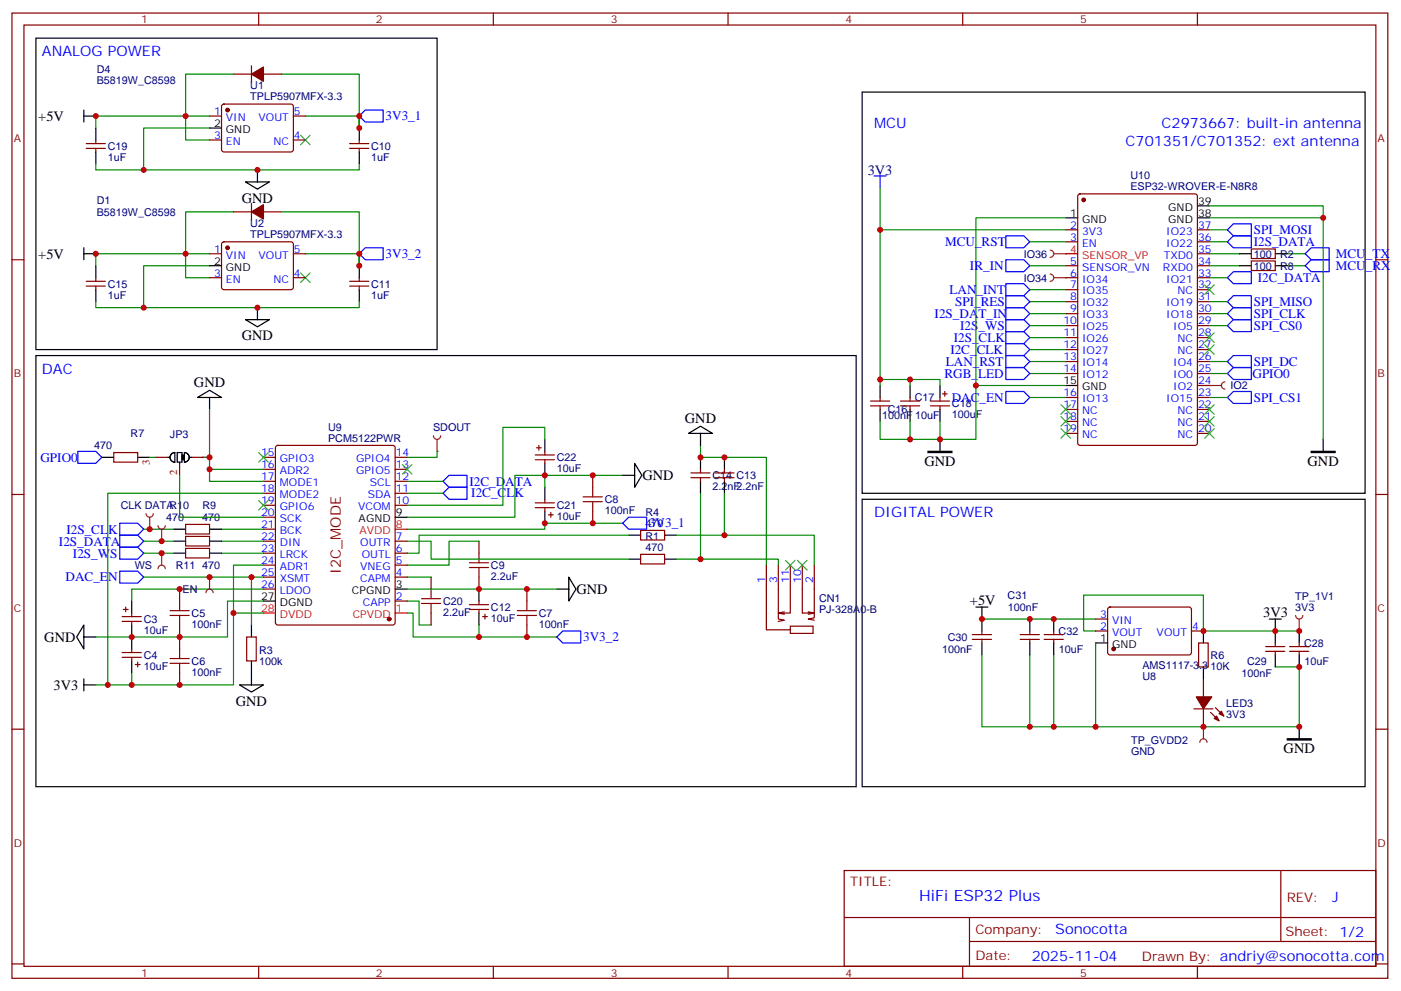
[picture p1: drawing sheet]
<svg xmlns="http://www.w3.org/2000/svg" width="413mm" height="292mm" viewBox="0 0 413 292" stroke-linecap="round" stroke-linejoin="round" font-family="sans-serif">
<g fill="none" stroke="#870000" stroke-width=".35">
<path d="M3.5 3.8h405.4v284.4h-405.4zM7.1 7.4h398.2v277.3h-398.2zM74.1 19.4v4.9M76.2 3.8v3.6M145.3 3.8v3.6M214.5 3.8v3.6M283.6 3.8v3.6M352.8 3.8v3.6M68.8 21.8h5.3M77.6 21.8h5.3M25.4 43.7h5.6M25.4 42.3h5.6"/>
<path d="M28.2 41.2v1.1M28.2 43.7v1.1M74.1 59.9v5M103 43.7h5.7M103 42.3h5.7M105.8 41.2v1.1M105.8 43.7v1.1M3.5 76.5h3.6M68.8 62.4h5.3M77.6 62.4h5.3M405.3 76.5h3.6M25.4 84.3h5.6"/>
<path d="M25.4 82.9h5.6M28.2 81.8v1.1M28.2 84.3v1M103 84.3h5.7M103 82.9h5.7M105.8 81.8v1.1M105.8 84.3v1M203.6 139.3h5.6M206.4 138.3v1M210.6 139.3h5.7M213.4 138.3v1M3.5 145.7h3.6"/>
<path d="M54.7 154.5h7v2.8h-7zM54.7 158h7v2.8h-7zM141.1 159.4v3.5M157.7 149.5h5.6M157.7 148.1h5.6M160.5 147.1v1M160.5 149.5v1.1M161.6 151.7h1.4M162.3 151v1.4M174.6 140v3.5M174.6 150.6v3.5M188.7 156.2h7.1v2.9h-7.1z"/>
<path d="M203.6 140.7h5.6M206.4 140.7v1.1M210.6 140.7h5.7M213.4 140.7v1.1M405.3 145.7h3.6M36.3 179.5h1.4M37 178.8v1.4M52.9 173.5v3.6M54.7 161.5h7v2.9h-7zM127 170v3.5M138.3 179.5h5.6M138.3 178.1h5.6"/>
<path d="M141.1 170v3.5M141.1 177.1v1M141.1 179.5v1.1M155.2 173.5v3.6M188.7 163.3h7.1v2.8h-7.1zM326.6 179l.4-.2 23.6 .1 .4 .6-.1 13-.6 .4h-23.5l-.5-.7v-12.7zM36 193.6h5.6M36 192.2h5.6M36 181.6h5.6M36 183.1h5.6M38.8 180.6v1M38.8 183.1v1"/>
<path d="M38.8 191.2v1M38.8 193.6v1.1M39.9 195.8h1.4M40.6 195.1v1.4M52.9 184.1v7.1M52.9 198.2v3.6M127 180.6v3.5M142.2 181.6h1.4M142.9 180.9v1.5M155.2 184.1v3.5M286.5 188.3h5.6M286.5 186.9h5.6"/>
<path d="M289.3 185.9v1M289.3 188.3v1.1M300.6 188.3h5.6M300.6 186.9h5.6M303.4 185.9v1M303.4 188.3v1.1M307.6 188.3h5.7M307.6 186.9h5.7M310.4 185.9v1M310.4 188.3v1.1M322.8 185.9h3.5M322.8 182.4h3.5"/>
<path d="M351 185.9h3.5M353.1 189.4h2.9v7.1h-2.9zM354.5 200v5.3M372.9 191.9h5.6M372.9 190.5h5.6M375.7 189.4v1.1M375.7 191.9v1M379.9 191.9h5.7M379.9 190.5h5.7M382.8 189.4v1.1M382.8 191.9v1M3.5 214.8h3.6"/>
<path d="M351.7 208.8h5.7M354.5 208.8v5.3M356.7 209.9l2.4 2.4M358.1 208.5l2.4 2.4M405.3 214.8h3.6M248.7 256.4h156.6v28.3h-156.6zM377.3 256.5v20.8M248.7 270.3h156.5M285.6 277.3h119.6M285.6 270.3v14.1M3.5 284h3.6M76.2 284.7v3.5"/>
<path d="M145.3 284.7v3.5M214.5 284.7v3.5M283.6 284.7v3.5M352.8 284.7v3.5M405.3 284h3.6"/>
</g>
<g fill="none" stroke="#a10000" stroke-width=".35">
<path d="M171.8 147.8h5.6M171.8 146.4h5.6M174.6 143.5v2.9M174.6 147.8v2.8M50.1 179.9h5.6M52.9 177.1v2.8M124.2 176.4h5.6M124.2 177.8h5.6M127 173.5v2.9M127 177.8v2.8M138.3 165.8h5.6M138.3 167.2h5.6"/>
<path d="M141.1 162.9v2.9M141.1 167.2v2.8M152.4 179.9h5.6M155.2 177.1v2.8M50.1 181.3h5.6M50.1 195.4h5.6M50.1 194h5.6M52.9 181.3v2.8M52.9 191.2v2.8M52.9 195.4v2.8M152.4 181.3h5.6M155.2 181.3v2.8"/>
</g>
<g fill="none" stroke="#008700" stroke-width=".35">
<path d="M61.7 37.7h-19.4v12.4M61.7 34.2h-33.5v3.5M68.8 21.8h-14.1v19.4h7M82.9 21.8h22.9v15.9M90 34.2h15.8v3.5M105.8 34.2v3.5M28.2 48.3v1.8h77.6v-1.8M61.7 78.3h-19.4v12.3M61.7 74.8h-33.5v3.5M68.8 62.4h-14.1v19.4h7M82.9 62.4h22.9v15.9M90 74.8h15.8v3.5"/>
<path d="M105.8 74.8v3.5M28.2 88.9v1.7h77.6v-1.7M206.4 131.2v3.5h19.4v31.8M42.3 155.9h8.9M42.3 159.4h8.9M65.3 155.9h12.3M65.3 159.4h12.3M119.9 159.4h7.1v5.3h58.2M141.1 159.4h-8.8v7.1h-12.4M183.4 140h-31.7v12.4h-31.8M183.4 154.1h-22.9v1.8h-40.6M185.2 157.7h-61.7v5.2h-3.6"/>
<path d="M206.4 145.3v19.4h-7.1M213.4 157.7h26.5v8.8M213.4 145.3v12.4h-14.1M42.3 162.9h8.9M65.3 162.9h12.3M77.6 177.1h-10.6v10.5h-38.8M77.6 173.5h-38.8v3.6M119.9 177.1h3.6v7h3.5M119.9 173.5h44.1M119.9 170h7.1M206.4 164.7h22.9v1.8M38.8 198.2v3.6"/>
<path d="M77.6 180.6h-8.8v21.2h-40.6M119.9 180.6h1.8v7h42.3M141.1 184.1v3.5M289.3 192.9v21.2h93.5v-17.6h-7.1M289.3 182.4h33.5M303.4 192.9v21.2M310.4 192.9v21.2M322.8 185.9h-3.5v-10.6h35.2v10.6M322.8 189.4v24.7M375.7 185.9h7.1"/>
</g>
<g fill="none" stroke="#000" stroke-width=".35">
<path d="M10.6 11.3h118.2v91.7h-118.2zM24.7 32.4v3.5M24.7 34.2h3.5M28.2 37.7v3.5M105.8 37.7v3.5M28.2 44.8v3.5M72.3 53.6h7.1l-3.6 2.1zM75.8 50.1v3.5M105.8 44.8v3.5M24.7 74.8h3.5M24.7 73v3.5M28.2 78.3v3.5"/>
<path d="M105.8 78.3v3.5M28.2 85.3v3.6M72.3 94.2h7.1l-3.6 2.1zM75.8 90.6v3.6M105.8 85.3v3.6M10.6 104.7h241.6v127h-241.6zM187 136.5l2.1 3.5-2.1 3.5zM202.8 127.7l3.6-2.1 3.5 2.1zM206.4 127.7v3.5M206.4 134.7v3.6M213.4 134.7v3.6M51.2 155.9h3.5"/>
<path d="M51.2 159.4h3.5M61.7 155.9h3.6M61.7 159.4h3.6M160.5 143.5v3.6M160.5 150.6v3.5M183.4 140h3.6M185.2 157.7h3.5M195.8 157.7h3.5M206.4 141.8v3.5M213.4 141.8v3.5M254 147.1h148.2v84.6h-148.2zM38.8 177.1v3.5"/>
<path d="M51.2 162.9h3.5M61.7 162.9h3.6M141.1 173.5v3.6M164 173.5h3.6M167.6 170l2.1 3.5-2.1 3.6zM185.2 164.7h3.5M195.8 164.7h3.5M287.5 178.8h3.5M289.3 178.8v7.1M24.7 184.1v7.1l-2.1-3.6zM24.7 200v3.5M24.7 187.6h3.5"/>
<path d="M38.8 184.1v7.1M38.8 194.7v3.5M141.1 180.6v3.5M289.3 189.4v3.5M303.4 182.4v3.5M303.4 189.4v3.5M310.4 182.4v3.5M310.4 189.4v3.5M322.8 189.4h3.5M354.5 185.9v3.5M354.5 196.5v3.5M373.9 182.4h3.6"/>
<path d="M375.7 182.4v7M375.7 192.9v3.6M382.8 185.9v3.5M382.8 192.9v3.6M24.7 201.8h3.5M382.8 214.1v3.5"/>
</g>
<path d="M88.5 39.8l2.9 2.9M91.4 39.8l-2.9 2.9M88.5 80.4l2.9 2.8M91.4 80.4l-2.9 2.8" fill="none" stroke="#3c3" stroke-width=".35"/>
<g fill="#870000" stroke="#870000" stroke-width=".35">
<path d="M74.1 62.4l3.5-2.1v4.2z"/>
<path d="M74.1 21.8l3.5-2.1v4.3z"/>
<path d="M357.7 211.6l.7-.7 .7 1.4z"/>
<path d="M359.1 210.2l.7-.7 .7 1.4z"/>
<path d="M352.4 205.3h4.6l-2.5 3.5z"/>
<circle cx="328.1" cy="191.2" r=".53"/>
</g>
<path d="M105.8 34.2l1.8-1.8h5.3v3.5h-5.3zM105.8 74.8l1.8-1.8h5.3v3.5h-5.3zM35.3 154.1h5.3l1.7 1.8-1.7 1.8h-5.3zM35.3 157.7h5.3l1.7 1.7-1.7 1.8h-5.3zM183.4 154.1l1.8-1.7h5.3v3.5h-5.3zM35.3 161.2h5.3l1.7 1.7-1.7 1.8h-5.3zM164 187.6l1.8-1.7h5.3v3.5h-5.3z" fill="none" stroke="#00f" stroke-width=".35"/>
<path d="M379.2 217.6h7.1v.4h-7.1z" fill="#000" stroke="#000" stroke-width=".35"/>
<path d="M381.7 181.3a1.06 1.06 0 0 0 1.1 1.1 1.06 1.06 0 0 0 1-1.1M382.8 182.4v3.5" fill="none" stroke="#8c2424" stroke-width=".35"/>
<circle cx="382.8" cy="185.9" r=".18" fill="#8c2424"/>
<path d="M354.5 185.9h21.2" fill="none" stroke="#008700" stroke-width=".35"/>
<path d="M353.5 218.7a1.06 1.06 0 0 1 1-1.1 1.06 1.06 0 0 1 1.1 1.1M354.5 214.1v3.5" fill="none" stroke="#8c2424" stroke-width=".35"/>
<circle cx="354.5" cy="214.1" r=".18" fill="#8c2424"/>
<g fill="none" stroke="#870000" stroke-width=".35">
<path d="M61.7 34.2h3.6M65.5 30.9l.5-.2h20l.4 .7v12.9l-.7 .5-20-.1-.4-.6v-12.7zM86.4 34.2h3.6M61.7 41.2h3.6M86.4 41.2h3.6M317.7 57.3l.5-.2h33.9l.6 .4 .1 73-.5 .6-34.1 .1-.6-.5-.1-72.9zM61.7 74.8h3.6M65.5 71.4l.5-.2 20 .1 .4 .6v13l-.7 .4h-20l-.4-.7v-12.7zM86.4 74.8h3.6M314 67.7h3.5M314 71.2h3.5M314 78.3h3.5"/>
<path d="M352.8 74.8h3.5M352.8 67.7h3.5M352.8 71.2h3.5M352.8 78.3h3.5M61.7 81.8h3.6M86.4 81.8h3.6M314 81.8h3.5M314 85.3h3.5M314 88.9h3.5M314 92.4h3.5M314 95.9h3.5M314 99.4h3.5"/>
<path d="M352.8 81.8h3.5M352.8 85.3h3.5M352.8 88.9h3.5M352.8 92.4h3.5M352.8 95.9h3.5M352.8 99.4h3.5M256.5 119.6h5.6M256.5 118.1h5.6M259.3 117.1v1M259.3 119.6v1M265.3 119.6h5.6M265.3 118.1h5.6"/>
<path d="M268.1 117.1v1M268.1 119.6v1M274.1 119.6h5.7M274.1 118.1h5.7M276.9 117.1v1M276.9 119.6v1M277.6 116h1.4M278.3 115.3v1.4M314 103h3.5M314 106.5h3.5M314 110h3.5M314 117.1h3.5"/>
<path d="M352.8 103h3.5M352.8 106.5h3.5M352.8 110h3.5M352.8 113.6h3.5M352.8 117.1h3.5M33.5 133.3h7.1v2.8h-7.1zM77.6 138.3h3.5M77.6 134.7h3.5M81.4 131.4l.4-.2h33.9l.7 .4v51.8l-.4 .7h-34.2l-.6-.4-.1-51.8zM116.4 138.3h3.5M116.4 134.7h3.5M157.7 134h5.6"/>
<path d="M157.7 135.4h5.6M158 131.9h1.5M158.7 131.2v1.4M160.5 133v1M160.5 135.4v1.1M314 120.6h3.5M314 124.1h3.5M314 127.7h3.5M352.8 120.6h3.5M352.8 124.1h3.5M352.8 127.7h3.5M77.6 159.4h3.5"/>
<path d="M77.6 148.8h3.5M77.6 145.3h3.5M77.6 141.8h3.5M77.6 152.4h3.5M77.6 155.9h3.5M116.4 159.4h3.5M116.4 148.8h3.5M116.4 145.3h3.5M116.4 141.8h3.5M77.6 170h3.5M77.6 166.5h3.5M77.6 162.9h3.5"/>
<path d="M77.6 173.5h3.5M116.4 177.1h3.5M116.4 170h3.5M116.4 166.5h3.5M116.4 162.9h3.5M225.8 166.5v19h7M229.3 166.5v15.9l1.8 .3-1.8 .4M232.8 166.5v14.1h-3.5l1.8 .3M236.4 166.5v14.1h3.5l-1.8-.4M239.9 166.5v15.5l-1.8 .4 1.8 .3M72.7 187.6h2.8v7.1h-2.8zM231.1 180.2l-1.8 .4"/>
<path d="M232.8 184.5h6.7v2.1h-6.7zM239.9 180.6l-1.8 .3"/>
</g>
<path d="M76.2 133.3l2.8 2.8M79 133.3l-2.8 2.8M118.5 136.8l2.9 2.9M121.4 136.8l-2.9 2.9M76.2 147.4l2.8 2.8M79 147.4l-2.8 2.8M231.4 165.1l2.8 2.8M234.2 165.1l-2.8 2.8M234.9 165.1l2.9 2.8M237.8 165.1l-2.9 2.8" fill="none" stroke="#3c3" stroke-width=".35"/>
<g fill="#870000" stroke="#870000" stroke-width=".35">
<circle cx="67" cy="32.4" r=".53"/>
<circle cx="67" cy="73" r=".53"/>
<circle cx="114.7" cy="182.4" r=".53"/>
<circle cx="319.3" cy="58.9" r=".53"/>
</g>
<g fill="none" stroke="#000" stroke-width=".35">
<path d="M61.7 37.7h3.6M254 27.1h148.2v118.2h-148.2zM61.7 78.3h3.6M314 64.2h3.5M352.8 64.2h3.5M352.8 60.6h3.5M58.2 117.1l3.5-2.1 3.6 2.1zM61.7 117.1v3.5M259.3 113.6v3.5M268.1 113.6v3.5M276.9 113.6v3.5M314 113.6h3.5"/>
<path d="M30 134.7h3.5M40.6 134.7h3.5M49.4 134.7h.7M50.7 133.6l.8-.3v2.8a1.41 1.41 0 0 1-1.3-.9 1.41 1.41 0 0 1 .5-1.6zM52.2 133.3h1.4v2.8h-1.4zM52.9 136.1v.4M54.3 133.3a1.41 1.41 0 0 1 1.4 1.4 1.41 1.41 0 0 1-1.4 1.4zM55.7 134.7h.7M160.5 129.4v3.6M160.5 136.5v3.5M259.3 120.6v3.5M268.1 120.6v3.5"/>
<path d="M276.9 120.6v3.5M116.4 152.4h3.5M77.6 177.1h3.5M116.4 173.5h3.5M74.1 184.1v3.5M74.1 194.7v7.1M70.6 201.8h7l-3.5 2.1z"/>
</g>
<path d="M296.3 90.6h5.3l1.8 1.8-1.8 1.8h-5.3zM296.3 87.1h5.3l1.8 1.8-1.8 1.7h-5.3zM361.6 117.1l1.8-1.8h5.3v3.6h-5.3zM361.6 106.5l1.8-1.8h5.3v3.6h-5.3zM22.9 133h5.3l1.8 1.7-1.8 1.8h-5.3zM130.5 141.8l1.8-1.8h5.3v3.5h-5.3zM132.3 143.5h5.3v3.6h-5.3l-1.8-1.8zM35.3 168.2h5.3l1.7 1.8-1.7 1.8h-5.3z" fill="none" stroke="#00f" stroke-width=".35"/>
<g fill="none" stroke="#008700" stroke-width=".35">
<path d="M379.2 78.3h5.3M379.2 74.8h5.3M303.4 88.9h10.6M356.3 106.5h5.3M356.3 117.1h5.3M44.1 134.7h1.8M60 134.7h1.7M61.7 120.6v21.2h15.9M61.7 138.3h15.9M160.5 129.4v-3.5h-12.3v22.9h-28.3M52.9 140v12.4h24.7M77.6 145.3h-45.9v56.5"/>
<path d="M119.9 145.3h10.6M119.9 141.8h10.6M160.5 140v3.5M42.3 170h35.3M74.1 170v14.1"/>
</g>
<path d="M314 74.8h3.5M116.4 155.9h3.5M77.6 180.6h3.5M116.4 180.6h3.5" fill="none" stroke="#f00" stroke-width=".35"/>
<path d="M45.9 134.7h3.5M52.9 136.5v3.5M56.4 134.7h3.6" fill="none" stroke="#850000" stroke-width=".35"/>
<path d="M53.6 134h.7v1.4h-.7z" fill="#000" stroke="#000" stroke-width=".35"/>
<path d="M309.4 80.8a1.06 1.06 0 0 1 1 1 1.06 1.06 0 0 1-1 1.1M310.4 81.8h3.6" fill="none" stroke="#8c2424" stroke-width=".35"/>
<circle cx="314" cy="81.8" r=".18" fill="#8c2424"/>
<path d="M309.4 73.7a1.06 1.06 0 0 1 1 1.1 1.06 1.06 0 0 1-1 1M310.4 74.8h3.6" fill="none" stroke="#8c2424" stroke-width=".35"/>
<circle cx="314" cy="74.8" r=".18" fill="#8c2424"/>
<path d="M356.3 113.6h3.5M360.9 112.5a1.06 1.06 0 0 0-1.1 1.1 1.06 1.06 0 0 0 1.1 1" fill="none" stroke="#8c2424" stroke-width=".35"/>
<circle cx="356.3" cy="113.6" r=".18" fill="#8c2424"/>
<g fill="none" stroke="#008700" stroke-width=".35">
<path d="M259.3 55.4v12.3h54.7M259.3 67.7v45.9M303.4 78.3h10.6M303.4 71.2h10.6M314 64.2h-26.5v49.4M356.3 60.6h33.5v68.8M356.3 67.7h5.3M356.3 74.8h8.8M356.3 78.3h8.8M356.3 64.2h33.5M356.3 71.2h5.3M303.4 99.4h10.6"/>
<path d="M303.4 95.9h10.6M303.4 92.4h10.6M303.4 85.3h10.6M356.3 95.9h5.3M356.3 92.4h5.3M356.3 88.9h5.3M356.3 81.8h5.3M259.3 111.8h8.8v1.8M268.1 111.8h8.8v1.8M303.4 110h10.6M303.4 106.5h10.6M303.4 103h10.6"/>
<path d="M303.4 117.1h10.6M314 113.6h-26.5v15.8h-10.6v-5.3M356.3 110h5.3M259.3 124.1v5.3h8.8M268.1 124.1v5.3h8.8M77.6 166.5h-8.8v14.1"/>
</g>
<g fill="none" stroke="#00f" stroke-width=".35">
<path d="M257.5 51.8h3.6M259.3 51.8v3.6M296.3 69.5h5.3l1.8 1.7-1.8 1.8h-5.3zM296.3 76.5h5.3l1.8 1.8-1.8 1.7h-5.3zM361.6 67.7l1.8-1.8h5.3v3.6h-5.3zM361.6 71.2l1.8-1.7h5.3v3.5h-5.3zM384.5 78.3l1.8-1.8h5.3v3.5h-5.3zM384.5 74.8l1.8-1.8h5.3v3.5h-5.3zM296.3 97.7h5.3l1.8 1.7-1.8 1.8h-5.3zM296.3 94.2h5.3l1.8 1.7-1.8 1.8h-5.3zM296.3 83.6h5.3l1.8 1.7-1.8 1.8h-5.3zM361.6 95.9l1.8-1.7h5.3v3.5h-5.3z"/>
<path d="M361.6 92.4l1.8-1.8h5.3v3.6h-5.3zM361.6 88.9l1.8-1.8h5.3v3.5h-5.3zM361.6 81.8l1.8-1.8h5.3v3.6h-5.3zM296.3 108.3h5.3l1.8 1.7-1.8 1.8h-5.3zM296.3 104.7h5.3l1.8 1.8-1.8 1.8h-5.3zM296.3 101.2h5.3l1.8 1.8-1.8 1.7h-5.3zM296.3 115.3h5.3l1.8 1.8-1.8 1.8h-5.3zM361.6 110l1.8-1.7h5.3v3.5h-5.3z"/>
</g>
<g fill="none" stroke="#3c3" stroke-width=".35">
<path d="M354.9 83.9l2.8 2.8M354.9 98l2.8 2.9M357.7 83.9l-2.8 2.8M357.7 98l-2.8 2.9M312.6 119.2l2.8 2.8M315.4 119.2l-2.8 2.8M354.9 119.2l2.8 2.8M354.9 101.6l2.8 2.8M357.7 119.2l-2.8 2.8M357.7 101.6l-2.8 2.8M312.6 126.3l2.8 2.8M312.6 122.7l2.8 2.9"/>
<path d="M315.4 126.3l-2.8 2.8M315.4 122.7l-2.8 2.9M354.9 122.7l2.8 2.9M354.9 126.3l2.8 2.8M357.7 122.7l-2.8 2.9M357.7 126.3l-2.8 2.8"/>
</g>
<path d="M273.4 133h7.1v.3h-7.1zM386.3 133h7v.3h-7z" fill="#000" stroke="#000" stroke-width=".35"/>
<path d="M365.1 74.8h3.6M365.1 78.3h3.6M375.7 74.8h3.5M375.7 78.3h3.5M276.9 129.4v3.6M389.8 129.4v3.6" fill="none" stroke="#000" stroke-width=".35"/>
<path d="M368.7 73.3h7v2.9h-7zM368.7 76.9h7v2.8h-7z" fill="none" stroke="#870000" stroke-width=".35"/>
<path d="M127.7 128.4a1.06 1.06 0 0 0 1.1 1 1.06 1.06 0 0 0 1-1M128.8 129.4v3.6" fill="none" stroke="#8c2424" stroke-width=".35"/>
<circle cx="128.8" cy="133" r=".18" fill="#8c2424"/>
<path d="M128.8 133v1.7h-8.9" fill="none" stroke="#008700" stroke-width=".35"/>
<path d="M43 151.3a1.06 1.06 0 0 0 1.1 1.1 1.06 1.06 0 0 0 1.1-1.1M44.1 152.4v3.5" fill="none" stroke="#8c2424" stroke-width=".35"/>
<circle cx="44.1" cy="155.9" r=".18" fill="#8c2424"/>
<path d="M46.6 154.8a1.06 1.06 0 0 0 1 1.1 1.06 1.06 0 0 0 1.1-1.1M47.6 155.9v3.5" fill="none" stroke="#8c2424" stroke-width=".35"/>
<circle cx="47.6" cy="159.4" r=".18" fill="#8c2424"/>
<path d="M46.6 167.5a1.06 1.06 0 0 1 1-1 1.06 1.06 0 0 1 1.1 1M47.6 162.9v3.6" fill="none" stroke="#8c2424" stroke-width=".35"/>
<circle cx="47.6" cy="162.9" r=".18" fill="#8c2424"/>
<path d="M60.7 174.6a1.06 1.06 0 0 1 1-1.1 1.06 1.06 0 0 1 1.1 1.1M61.7 170v3.5" fill="none" stroke="#8c2424" stroke-width=".35"/>
<circle cx="61.7" cy="170" r=".18" fill="#8c2424"/>
<g fill="#c00">
<circle cx="105.8" cy="78.3" r=".88"/>
<circle cx="105.8" cy="37.7" r=".88"/>
<circle cx="42.3" cy="90.6" r=".88"/>
<circle cx="75.8" cy="90.6" r=".88"/>
<circle cx="42.3" cy="50.1" r=".88"/>
<circle cx="75.8" cy="50.1" r=".88"/>
<circle cx="28.2" cy="74.8" r=".88"/>
<circle cx="54.7" cy="74.8" r=".88"/>
<circle cx="105.8" cy="74.8" r=".88"/>
<circle cx="105.8" cy="34.2" r=".88"/>
<circle cx="54.7" cy="34.2" r=".88"/>
<circle cx="28.2" cy="34.2" r=".88"/>
<circle cx="213.4" cy="134.7" r=".88"/>
<circle cx="206.4" cy="134.7" r=".88"/>
<circle cx="141.1" cy="187.6" r=".88"/>
<circle cx="38.8" cy="201.8" r=".88"/>
<circle cx="52.9" cy="201.8" r=".88"/>
<circle cx="52.9" cy="173.5" r=".88"/>
<circle cx="52.9" cy="187.6" r=".88"/>
<circle cx="38.8" cy="187.6" r=".88"/>
<circle cx="206.4" cy="164.7" r=".88"/>
<circle cx="213.4" cy="157.7" r=".88"/>
<circle cx="322.8" cy="214.1" r=".88"/>
<circle cx="310.4" cy="214.1" r=".88"/>
<circle cx="303.4" cy="214.1" r=".88"/>
<circle cx="354.5" cy="214.1" r=".88"/>
<circle cx="382.8" cy="214.1" r=".88"/>
<circle cx="354.5" cy="185.9" r=".88"/>
<circle cx="310.4" cy="182.4" r=".88"/>
<circle cx="382.8" cy="196.5" r=".88"/>
<circle cx="375.7" cy="185.9" r=".88"/>
<circle cx="289.3" cy="182.4" r=".88"/>
<circle cx="303.4" cy="182.4" r=".88"/>
<circle cx="382.8" cy="185.9" r=".88"/>
<circle cx="74.1" cy="170" r=".88"/>
<circle cx="155.2" cy="173.5" r=".88"/>
<circle cx="155.2" cy="187.6" r=".88"/>
<circle cx="141.1" cy="173.5" r=".88"/>
<circle cx="160.5" cy="154.1" r=".88"/>
<circle cx="174.6" cy="140" r=".88"/>
<circle cx="174.6" cy="154.1" r=".88"/>
<circle cx="160.5" cy="140" r=".88"/>
<circle cx="31.8" cy="201.8" r=".88"/>
<circle cx="61.7" cy="138.3" r=".88"/>
<circle cx="61.7" cy="134.7" r=".88"/>
<circle cx="287.5" cy="113.6" r=".88"/>
<circle cx="389.8" cy="64.2" r=".88"/>
<circle cx="268.1" cy="111.8" r=".88"/>
<circle cx="268.1" cy="129.4" r=".88"/>
<circle cx="276.9" cy="129.4" r=".88"/>
<circle cx="259.3" cy="111.8" r=".88"/>
<circle cx="259.3" cy="67.7" r=".88"/>
<circle cx="68.8" cy="180.6" r=".88"/>
<circle cx="44.1" cy="155.9" r=".88"/>
<circle cx="47.6" cy="159.4" r=".88"/>
<circle cx="47.6" cy="162.9" r=".88"/>
<circle cx="61.7" cy="170" r=".88"/>
</g>
<text font-size="4.6" fill="#00f" x="270.8" y="265.5">HiFi ESP32 Plus</text>
<g font-size="4.2" fill="#00f">
<text x="12.3" y="16.5">ANALOG POWER</text>
<text x="257.5" y="37.7">MCU</text>
<text x="342.2" y="37.7">C2973667: built-in antenna</text>
<text x="331.6" y="43">C701351/C701352: ext antenna</text>
<text x="12.3" y="110">DAC</text>
<text x="257.5" y="152.4">DIGITAL POWER</text>
<text x="392.5" y="265.7">J</text>
<text x="310.9" y="275.3">Sonocotta</text>
<text x="304" y="283.1">2025-11-04</text>
</g>
<g font-size="4.2">
<text x="11.3" y="35.6">+5V</text>
<text x="71.3" y="59.7">GND</text>
<text x="11.3" y="76.2">+5V</text>
<text x="71.3" y="100.2">GND</text>
<text x="57.1" y="113.9">GND</text>
<text x="201.8" y="124.5">GND</text>
<text x="272.3" y="137.3">GND</text>
<text x="385.2" y="137.3">GND</text>
<text x="189.3" y="141.4">GND</text>
<text x="169.9" y="174.9">GND</text>
<text x="285.8" y="178.1">+5V</text>
<text x="372.2" y="181.6">3V3</text>
<text x="13.1" y="189.1">GND</text>
<text x="15.8" y="203.2">3V3</text>
<text x="69.5" y="207.9">GND</text>
<text x="378.2" y="221.9">GND</text>
</g>
<text font-size="4.2" fill="#000080" x="255.7" y="51.5">3V3</text>
<text font-size="4.2" fill="#800" x="100.4" y="169.1" transform="rotate(-90 100.4 169.1)">I2C_MODE</text>
<g font-size="3.9" fill="#00f">
<text x="113.6" y="35.3">3V3_1</text>
<text x="369.4" y="68.9">SPI_MOSI</text>
<text x="113.6" y="75.9">3V3_2</text>
<text x="278.4" y="72.5">MCU_RST</text>
<text x="369.4" y="72.4">I2S_DATA</text>
<text x="393.5" y="75.9">MCU_TX</text>
<text x="285.8" y="79.6">IR_IN</text>
<text x="370.6" y="83.1">I2C_DATA</text>
<text x="393.6" y="79.4">MCU_RX</text>
<text x="279.7" y="86.6">LAN_INT</text>
<text x="275.4" y="93.7">I2S_DAT_IN</text>
<text x="281.4" y="90.1">SPI_RES</text>
<text x="369.4" y="93.6">SPI_CLK</text>
<text x="369.4" y="90.1">SPI_MISO</text>
<text x="281" y="100.7">I2S_CLK</text>
<text x="282.9" y="97.2">I2S_WS</text>
<text x="369.4" y="97.2">SPI_CS0</text>
<text x="278.7" y="107.7">LAN_RST</text>
<text x="280" y="104.2">I2C_CLK</text>
<text x="369.4" y="107.7">SPI_DC</text>
<text x="278.2" y="111.3">RGB_LED</text>
<text x="369" y="111.3">GPIO0</text>
<text x="280.4" y="118.3">DAC_EN</text>
<text x="369.4" y="118.3">SPI_CS1</text>
<text x="11.9" y="136">GPIO0</text>
<text x="138.3" y="143.1">I2C_DATA</text>
<text x="138.8" y="146.5">I2C_CLK</text>
<text x="191.2" y="155.3">3V3_1</text>
<text x="17.4" y="160.8">I2S_DATA</text>
<text x="19.6" y="157.3">I2S_CLK</text>
<text x="21.5" y="164.4">I2S_WS</text>
<text x="19.3" y="171.2">DAC_EN</text>
<text x="171.8" y="188.8">3V3_2</text>
</g>
<g font-size="3.9" fill="#800">
<text x="250.5" y="261">TITLE:</text>
<text x="379.1" y="265.7">REV:</text>
<text x="287.4" y="275.2">Company:</text>
<text x="378.7" y="275.8">Sheet: 1/2</text>
<text x="287.4" y="282.9">Date:</text>
<text x="336.4" y="283">Drawn By: andriy@sonocotta.com</text>
</g>
<g font-size="3.2" fill="#800">
<text x="41.6" y="6.8">1</text>
<text x="110.8" y="6.8">2</text>
<text x="179.9" y="6.8">3</text>
<text x="249.1" y="6.8">4</text>
<text x="318.2" y="6.8">5</text>
<text x="4.1" y="41.9">A</text>
<text x="405.9" y="41.9">A</text>
<text x="4.1" y="111.1">B</text>
<text x="405.9" y="111.1">B</text>
<text x="4.1" y="180.2">C</text>
<text x="405.9" y="180.2">C</text>
<text x="4.1" y="249.4">D</text>
<text x="405.9" y="249.4">D</text>
<text x="41.6" y="287.7">1</text>
<text x="110.8" y="287.7">2</text>
<text x="179.9" y="287.7">3</text>
<text x="249.1" y="287.7">4</text>
<text x="318.2" y="287.7">5</text>
</g>
<g font-size="3.2" fill="#000080">
<text x="28.5" y="21.5">D4</text>
<text x="28.5" y="24.8">B5819W_C8598</text>
<text x="73.7" y="29.5">TPLP5907MFX-3.3</text>
<text x="73.7" y="26.3">U1</text>
<text x="31.7" y="47.4">1uF</text>
<text x="31.7" y="44.2">C19</text>
<text x="109.4" y="47.4">1uF</text>
<text x="109.4" y="44.2">C10</text>
<text x="333" y="52.7">U10</text>
<text x="333" y="55.9">ESP32-WROVER-E-N8R8</text>
<text x="28.5" y="63.5">B5819W_C8598</text>
<text x="28.5" y="60.2">D1</text>
<text x="73.7" y="70.1">TPLP5907MFX-3.3</text>
<text x="73.7" y="66.8">U2</text>
<text x="301.6" y="75.9">IO36</text>
<text x="369.4" y="75.9">100</text>
<text x="377.1" y="75.9">R2</text>
<text x="301.6" y="83">IO34</text>
<text x="369.4" y="79.4">100</text>
<text x="377.1" y="79.4">R8</text>
<text x="31.7" y="88">1uF</text>
<text x="31.7" y="84.8">C15</text>
<text x="109.4" y="88">1uF</text>
<text x="109.4" y="84.8">C11</text>
<text x="269.5" y="118.2">C17</text>
<text x="280.5" y="120">C18</text>
<text x="362.5" y="114.7">IO2</text>
<text x="259.9" y="123.5">100nF</text>
<text x="261.6" y="121.8">C16</text>
<text x="269.6" y="123.5">10uF</text>
<text x="280.5" y="123.2">100uF</text>
<text x="38.5" y="128.8">R7</text>
<text x="50.1" y="129.1">JP3</text>
<text x="96.7" y="130.1">PCM5122PWR</text>
<text x="96.7" y="127">U9</text>
<text x="127.6" y="127">SDOUT</text>
<text x="27.8" y="132.4">470</text>
<text x="164" y="135.9">C22</text>
<text x="164" y="139">10uF</text>
<text x="209.9" y="141.2">C14 C13</text>
<text x="35.6" y="150">CLK DATAR10</text>
<text x="178.2" y="148.2">C8</text>
<text x="209.9" y="144.5">2.2nF2.2nF</text>
<text x="48.9" y="153.5">470</text>
<text x="59.5" y="153.5">470</text>
<text x="59.6" y="150">R9</text>
<text x="164" y="153.3">10uF</text>
<text x="164" y="150">C21</text>
<text x="178.2" y="151.4">100nF</text>
<text x="190.2" y="155.2">470</text>
<text x="190.2" y="151.9">R4</text>
<text x="190.2" y="159">R1</text>
<text x="39.7" y="167.6">WS</text>
<text x="51.8" y="167.7">R11</text>
<text x="59.5" y="167.7">470</text>
<text x="144.6" y="167.6">C9</text>
<text x="190.2" y="162.2">470</text>
<text x="144.6" y="170.8">2.2uF</text>
<text x="53.8" y="174.7">EN</text>
<text x="130.5" y="178.2">C20</text>
<text x="241.3" y="177.4">CN1</text>
<text x="296.8" y="176.4">C31</text>
<text x="297" y="180">100nF</text>
<text x="381.6" y="179.9">3V3</text>
<text x="381.6" y="176.7">TP_1V1</text>
<text x="42.3" y="183.5">C3</text>
<text x="56.4" y="185">100nF</text>
<text x="56.4" y="181.8">C5</text>
<text x="130.5" y="181.4">2.2uF</text>
<text x="144.6" y="183.3">10uF</text>
<text x="144.6" y="180">C12</text>
<text x="158.7" y="185">100nF</text>
<text x="158.7" y="181.8">C7</text>
<text x="241.3" y="180.5">PJ-328A0-B</text>
<text x="42.3" y="186.8">10uF</text>
<text x="279.2" y="188.8">C30</text>
<text x="311.9" y="187">C32</text>
<text x="384.2" y="190.6">C28</text>
<text x="42.3" y="197.4">10uF</text>
<text x="42.3" y="194.1">C4</text>
<text x="56.4" y="195.9">C6</text>
<text x="76.3" y="195.8">100k</text>
<text x="76.3" y="192.7">R3</text>
<text x="277.6" y="192.3">100nF</text>
<text x="312" y="192.3">10uF</text>
<text x="336.6" y="197">AMS1117-3.3</text>
<text x="356.7" y="197.3">10K</text>
<text x="356.7" y="194.1">R6</text>
<text x="367.4" y="195.9">C29</text>
<text x="384.3" y="195.8">10uF</text>
<text x="56.4" y="199.1">100nF</text>
<text x="336.6" y="200.3">U8</text>
<text x="365.7" y="199.4">100nF</text>
<text x="361.2" y="208.2">LED3</text>
<text x="361.2" y="211.4">3V3</text>
<text x="333.2" y="219.1">TP_GVDD2</text>
<text x="333.2" y="222.3">GND</text>
</g>
<g font-size="3.2" fill="#00f">
<text x="63.1" y="33.8">1</text>
<text x="66.6" y="35.6">VIN</text>
<text x="76.2" y="35.6">VOUT</text>
<text x="86.6" y="33.8">5</text>
<text x="63.1" y="40.9">3</text>
<text x="86.6" y="40.9">4</text>
<text x="66.6" y="42.7">EN</text>
<text x="80.5" y="42.7">NC</text>
<text x="315.3" y="70.9">3</text>
<text x="315.3" y="67.3">2</text>
<text x="318.8" y="69.1">3V3</text>
<text x="343.6" y="69.1">IO23</text>
<text x="353" y="67.3">37</text>
<text x="353" y="70.9">36</text>
<text x="63.1" y="74.4">1</text>
<text x="66.6" y="76.2">VIN</text>
<text x="76.2" y="76.2">VOUT</text>
<text x="86.6" y="74.4">5</text>
<text x="315.3" y="77.9">5</text>
<text x="318.8" y="72.6">EN</text>
<text x="342.9" y="76.2">TXD0</text>
<text x="343.6" y="72.6">IO22</text>
<text x="353" y="74.4">35</text>
<text x="353" y="77.9">34</text>
<text x="63.1" y="81.5">3</text>
<text x="66.6" y="83.2">EN</text>
<text x="80.5" y="83.2">NC</text>
<text x="86.6" y="81.5">4</text>
<text x="315.3" y="81.5">6</text>
<text x="318.8" y="83.2">IO34</text>
<text x="318.8" y="79.7">SENSOR_VN</text>
<text x="342.6" y="79.7">RXD0</text>
<text x="343.6" y="83.2">IO21</text>
<text x="353" y="81.5">33</text>
<text x="315.3" y="88.5">8</text>
<text x="315.3" y="85">7</text>
<text x="318.8" y="86.7">IO35</text>
<text x="346.9" y="86.7">NC</text>
<text x="353" y="85">32</text>
<text x="353" y="88.5">31</text>
<text x="313.3" y="95.6">10</text>
<text x="315.3" y="92">9</text>
<text x="318.8" y="93.8">IO33</text>
<text x="318.8" y="90.3">IO32</text>
<text x="343.6" y="90.3">IO19</text>
<text x="343.6" y="93.8">IO18</text>
<text x="353" y="92">30</text>
<text x="353" y="95.6">29</text>
<text x="313.3" y="99.1">11</text>
<text x="318.8" y="100.9">IO26</text>
<text x="318.8" y="97.3">IO25</text>
<text x="345.6" y="97.3">IO5</text>
<text x="346.9" y="100.9">NC</text>
<text x="353" y="99.1">28</text>
<text x="313.3" y="106.2">13</text>
<text x="313.3" y="102.6">12</text>
<text x="318.8" y="107.9">IO14</text>
<text x="318.8" y="104.4">IO27</text>
<text x="345.6" y="107.9">IO4</text>
<text x="346.9" y="104.4">NC</text>
<text x="353" y="102.6">27</text>
<text x="353" y="106.2">26</text>
<text x="313.3" y="109.7">14</text>
<text x="318.8" y="111.4">IO12</text>
<text x="345.6" y="111.4">IO0</text>
<text x="353" y="109.7">25</text>
<text x="353" y="113.2">24</text>
<text x="313.3" y="116.7">16</text>
<text x="318.8" y="118.5">IO13</text>
<text x="343.6" y="118.5">IO15</text>
<text x="345.6" y="115">IO2</text>
<text x="353" y="116.7">23</text>
<text x="313.3" y="123.8">18</text>
<text x="313.3" y="120.3">17</text>
<text x="318.8" y="125.6">NC</text>
<text x="318.8" y="122">NC</text>
<text x="346.9" y="122">NC</text>
<text x="346.9" y="125.6">NC</text>
<text x="353" y="120.3">22</text>
<text x="353" y="123.8">21</text>
<text x="313.3" y="127.3">19</text>
<text x="318.8" y="129.1">NC</text>
<text x="346.9" y="129.1">NC</text>
<text x="353" y="127.3">20</text>
<text x="76.9" y="134.4">15</text>
<text x="76.9" y="137.9">16</text>
<text x="82.4" y="136.1">GPIO3</text>
<text x="104.9" y="136.1">GPIO4</text>
<text x="116.6" y="137.9">13</text>
<text x="116.6" y="134.4">14</text>
<text x="76.9" y="141.4">17</text>
<text x="82.4" y="139.7">ADR2</text>
<text x="82.4" y="143.2">MODE1</text>
<text x="104.9" y="139.7">GPIO5</text>
<text x="109" y="143.2">SCL</text>
<text x="116.6" y="141.4">12</text>
<text x="76.9" y="145">18</text>
<text x="76.9" y="148.5">19</text>
<text x="82.4" y="146.7">MODE2</text>
<text x="108.3" y="146.7">SDA</text>
<text x="116.6" y="148.5">10</text>
<text x="116.6" y="145">11</text>
<text x="76.9" y="152">20</text>
<text x="76.9" y="155.5">21</text>
<text x="82.4" y="150.2">GPIO6</text>
<text x="82.4" y="153.8">SCK</text>
<text x="105.6" y="150.2">VCOM</text>
<text x="76.9" y="159.1">22</text>
<text x="82.4" y="157.3">BCK</text>
<text x="82.4" y="160.8">DIN</text>
<text x="106.1" y="160.8">OUTR</text>
<text x="116.6" y="159.1">7</text>
<text x="76.9" y="162.6">23</text>
<text x="76.9" y="166.1">24</text>
<text x="82.4" y="164.4">LRCK</text>
<text x="82.4" y="167.9">ADR1</text>
<text x="106.1" y="167.9">VNEG</text>
<text x="106.6" y="164.4">OUTL</text>
<text x="116.6" y="166.1">5</text>
<text x="116.6" y="162.6">6</text>
<text x="76.9" y="169.7">25</text>
<text x="76.9" y="173.2">26</text>
<text x="82.4" y="171.4">XSMT</text>
<text x="106.1" y="171.4">CAPM</text>
<text x="116.6" y="169.7">4</text>
<text x="225.4" y="171.8" transform="rotate(-90 225.4 171.8)">1</text>
<text x="229" y="171.8" transform="rotate(-90 229 171.8)">3</text>
<text x="232.5" y="171.8" transform="rotate(-90 232.5 171.8)">11</text>
<text x="236" y="171.8" transform="rotate(-90 236 171.8)">10</text>
<text x="239.5" y="171.8" transform="rotate(-90 239.5 171.8)">2</text>
<text x="82.4" y="174.9">LDOO</text>
<text x="106.9" y="178.5">CAPP</text>
<text x="116.6" y="176.7">2</text>
<text x="324.1" y="185.5">2</text>
<text x="324.1" y="182">3</text>
<text x="327.6" y="183.8">VIN</text>
<text x="351.2" y="185.5">4</text>
<text x="327.6" y="187.3">VOUT</text>
<text x="340.8" y="187.3">VOUT</text>
</g>
<g font-size="3.2">
<text x="63.1" y="37.4">2</text>
<text x="66.6" y="39.1">GND</text>
<text x="315.3" y="63.8">1</text>
<text x="318.8" y="65.6">GND</text>
<text x="344.2" y="65.6">GND</text>
<text x="344.2" y="62.1">GND</text>
<text x="353" y="63.8">38</text>
<text x="353" y="60.3">39</text>
<text x="63.1" y="77.9">2</text>
<text x="66.6" y="79.7">GND</text>
<text x="313.3" y="113.2">15</text>
<text x="318.8" y="115">GND</text>
<text x="105.7" y="153.8">AGND</text>
<text x="116.6" y="152">9</text>
<text x="116.6" y="173.2">3</text>
<text x="76.9" y="176.7">27</text>
<text x="82.4" y="178.5">DGND</text>
<text x="103.7" y="174.9">CPGND</text>
<text x="324.1" y="189.1">1</text>
<text x="327.6" y="190.8">GND</text>
</g>
<g font-size="3.2" fill="#f00">
<text x="315.3" y="74.4">4</text>
<text x="318.8" y="76.2">SENSOR_VP</text>
<text x="116.6" y="155.5">8</text>
<text x="105.9" y="157.3">AVDD</text>
<text x="76.9" y="180.2">28</text>
<text x="82.4" y="182">DVDD</text>
<text x="103.9" y="182">CPVDD</text>
<text x="116.6" y="180.2">1</text>
</g>
<g font-size="3.2" fill="#840000">
<text x="44.1" y="137" transform="rotate(-90 44.1 137)">3</text>
<text x="61.7" y="135.4" transform="rotate(-90 61.7 135.4)">1</text>
<text x="52.2" y="139.8" transform="rotate(-90 52.2 139.8)">2</text>
</g>
</svg>
